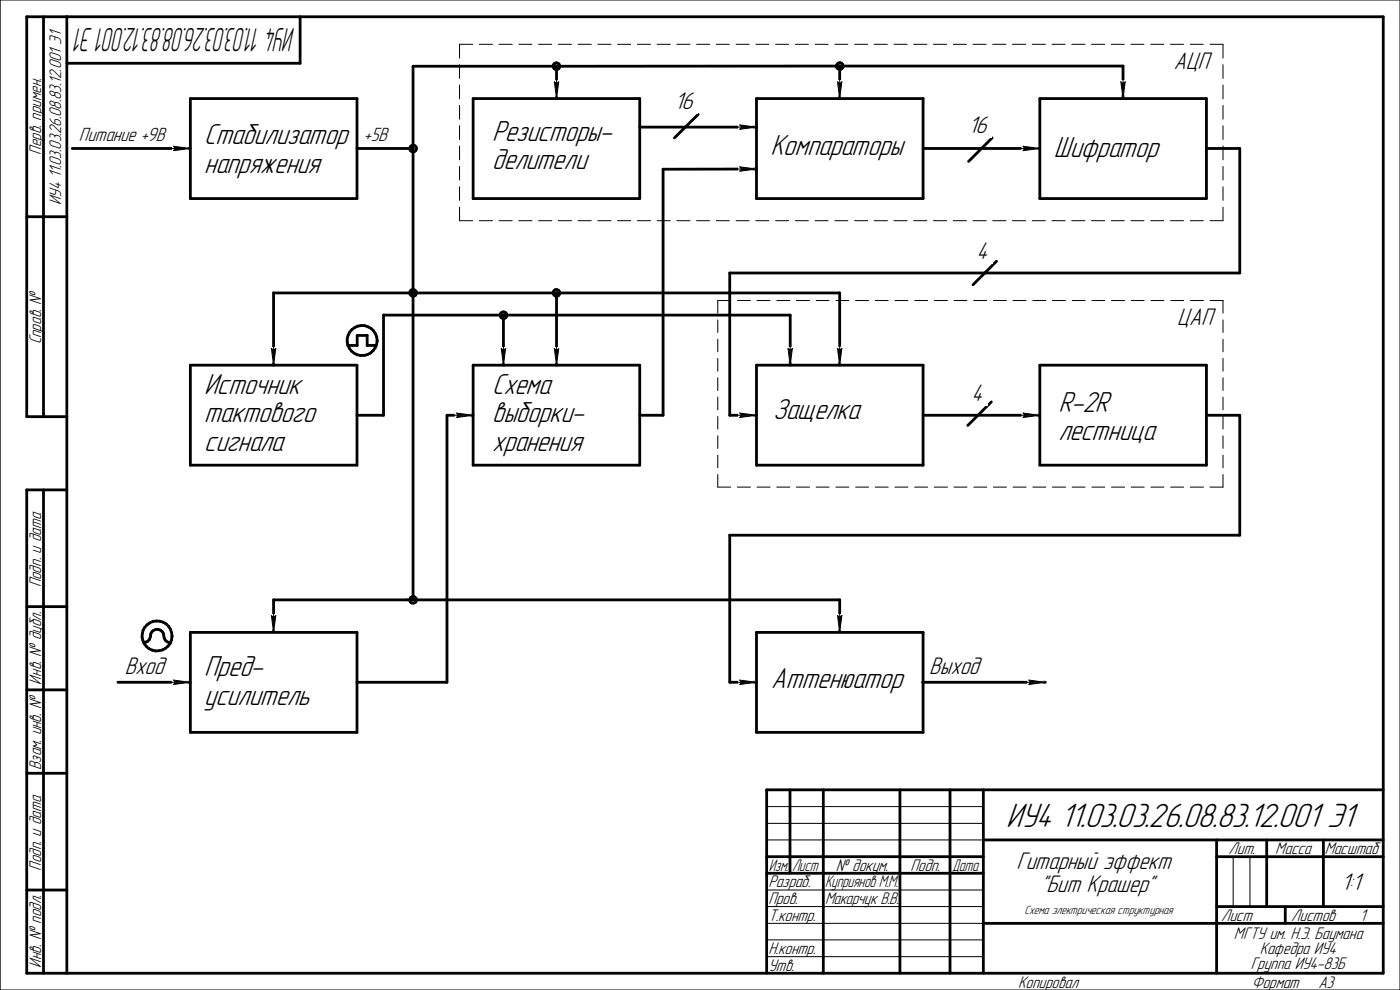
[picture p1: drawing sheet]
<svg xmlns="http://www.w3.org/2000/svg" width="297mm" height="210mm" viewBox="0 0 297 210" stroke-linecap="round" stroke-linejoin="round" font-family="sans-serif">
<g fill="none" stroke="#000" stroke-width=".59">
<path d="M118.1 14.1v6.8M178.1 14l-90.5 .1v113.2M178.1 14h60.2v6.9M178.1 14v6.9M15.3 31.5h25.1M40.4 20.9h35.3v21.2h-35.3zM75.7 31.5h11.9M100.4 20.9h35.3v21.2h-35.3zM135.7 27h24.8M148.1 24.3l-5 5M160.5 20.9h35.3v21.2h-35.3zM160.5 35.9h-19.8v52.2h-5"/>
<path d="M195.8 31.5h24.8M210.5 29.3l-5 4.9M220.6 20.9h35.3v21.2h-35.3zM255.9 31.5h7.1v26.4h-108.2v30.2h5.7M211.4 55.4l-5 5M40.4 77.5h35.3v21.2h-35.3zM73.8 73.3h2v-2.1h2.1v2.1h1.9M100.4 77.5h35.3v21.2h-35.3zM106.8 66.8v10.7M118.1 62.1v15.4M160.5 77.5h35.3v21.2h-35.3zM167.6 77.5v-10.7h-86.2v21.3h-5.7"/>
<path d="M178.1 77.4v-15.3h-120.1v15.4M220.6 77.5h35.3v21.2h-35.3zM100.4 88.1h-5.6v56.6h-19.1M195.8 88.1h24.8M210.3 85.3l-5 5M255.9 88.1h7.1v25.4h-108.2v31.2h5.7M30.5 136.3a1.65 1.65 0 0 0 1.5-1.9 1.42 1.42 0 0 1 1.6-.9 1.42 1.42 0 0 1 1.2 1.4 1.36 1.36 0 0 0 1.4 1.4M40.4 134.2h35.3v21.2h-35.3zM58 134.1v-6.8h120.1v6.8M160.5 134.2h35.3v21.2h-35.3zM25 144.7h15.3M195.7 144.7h26.1"/>
<circle cx="118" cy="14" r=".71"/>
<circle cx="178.2" cy="14" r=".71"/>
<circle cx="87.6" cy="31.5" r=".71"/>
<circle cx="76.8" cy="72.2" r="3.2"/>
<circle cx="87.6" cy="62.1" r=".7"/>
<circle cx="106.8" cy="66.9" r=".71"/>
<circle cx="118" cy="62.1" r=".71"/>
<circle cx="33.3" cy="134.9" r="3.2"/>
<circle cx="87.6" cy="127.2" r=".7"/>
</g>
<g fill="none" stroke="#000" stroke-width=".21">
<path d="M97.5 13.7v2.9M97.5 18v3M100.3 9.4h-2.8v2.9M101.7 9.4h2.8M105.9 9.4h2.8M110.1 9.4h2.8M114.3 9.4h2.8M118.4 9.4h2.8M122.6 9.4h2.8M126.8 9.4h2.8M131 9.4h2.8M135.2 9.4h2.8"/>
<path d="M139.4 9.4h2.8M143.6 9.4h2.8M147.8 9.4h2.7M152 9.4h2.7M156.2 9.4h2.7M160.4 9.4h2.7M164.5 9.4h2.8M168.7 9.4h2.8M172.9 9.4h2.8M177.1 9.4h2.8M181.3 9.4h2.8M185.5 9.4h2.8"/>
<path d="M189.7 9.4h2.7M193.8 9.4h2.8M198 9.4h2.8M202.2 9.4h2.8M206.4 9.4h2.8M210.6 9.4h2.8M214.8 9.4h2.8M219 9.4h2.8M223.2 9.4h2.8M227.4 9.4h2.8M231.6 9.4h2.8M235.8 9.4h2.7"/>
<path d="M239.9 9.4h2.8M244.1 9.4h2.8M248.3 9.4h2.8M252.5 9.4h2.8M256.7 9.4h2.8v2.9M259.5 13.7v2.9M259.5 18v3M97.5 22.4v2.9M97.5 26.7v2.9M97.5 31v2.9M97.5 35.3v2.9M97.5 39.6v2.9"/>
<path d="M259.5 22.4v2.9M259.5 26.7v2.9M259.5 31v2.9M259.5 35.3v2.9M259.5 39.6v2.9M97.5 43.9v2.9h2.8M101.7 46.8h2.8M105.9 46.8h2.8M110.1 46.8h2.8M114.3 46.8h2.8M118.4 46.8h2.8M122.6 46.8h2.8"/>
<path d="M126.8 46.8h2.8M131 46.8h2.8M135.2 46.8h2.8M139.4 46.8h2.8M143.6 46.8h2.8M147.8 46.8h2.7M152 46.8h2.7M156.2 46.8h2.7M160.4 46.8h2.7M164.5 46.8h2.8M168.7 46.8h2.8M172.9 46.8h2.8"/>
<path d="M177.1 46.8h2.8M181.3 46.8h2.8M185.5 46.8h2.8M189.7 46.8h2.7M193.8 46.8h2.8M198 46.8h2.8M202.2 46.8h2.8M206.4 46.8h2.8M210.6 46.8h2.8M214.8 46.8h2.8M219 46.8h2.8M223.2 46.8h2.8"/>
<path d="M227.4 46.8h2.8M231.6 46.8h2.8M235.8 46.8h2.7M239.9 46.8h2.8M244.1 46.8h2.8M248.3 46.8h2.8M252.5 46.8h2.8M259.5 43.9v2.9h-2.8M152.3 67.9v2.6M152.3 72v2.6M152.3 76v2.7M155 63.8h-2.7v2.6"/>
<path d="M156.4 63.8h2.8M160.6 63.8h2.8M164.8 63.8h2.8M169 63.8h2.7M173.1 63.8h2.8M177.3 63.8h2.8M181.5 63.8h2.8M185.7 63.8h2.7M189.9 63.8h2.7M194.1 63.8h2.7M198.2 63.8h2.8M202.4 63.8h2.7"/>
<path d="M206.6 63.8h2.7M210.7 63.8h2.8M214.9 63.8h2.8M219.1 63.8h2.8M223.3 63.8h2.8M227.5 63.8h2.7M231.6 63.8h2.8M235.8 63.8h2.8M240 63.8h2.7M244.2 63.8h2.7M248.4 63.8h2.7M252.5 63.8h2.8"/>
<path d="M256.7 63.8h2.8v2.6M259.5 67.9v2.6M259.5 72v2.6M259.5 76v2.7M152.3 80.1v2.7M152.3 84.2v2.8M152.3 88.3v2.7M152.3 92.5v2.6M152.3 96.6v2.6M259.5 80.1v2.7M259.5 84.2v2.8M259.5 88.3v2.7"/>
<path d="M259.5 92.5v2.6M259.5 96.6v2.6M152.3 100.7v2.6h2.7M156.4 103.3h2.8M160.6 103.3h2.8M164.8 103.3h2.8M169 103.3h2.7M173.1 103.3h2.8M177.3 103.3h2.8M181.5 103.3h2.8M185.7 103.3h2.7M189.9 103.3h2.7"/>
<path d="M194.1 103.3h2.7M198.2 103.3h2.8M202.4 103.3h2.7M206.6 103.3h2.7M210.7 103.3h2.8M214.9 103.3h2.8M219.1 103.3h2.8M223.3 103.3h2.8M227.5 103.3h2.7M231.6 103.3h2.8M235.8 103.3h2.8M240 103.3h2.7"/>
<path d="M244.2 103.3h2.7M248.4 103.3h2.7M252.5 103.3h2.8M259.5 100.7v2.6h-2.8"/>
</g>
<g fill="#fff">
<path d="M43.3 25.8h31.8v6h-31.8z"/>
<path d="M43.3 31.8h25.8v6.1h-25.8z"/>
<path d="M43.3 78.8h21.8v6.1h-21.8z"/>
<path d="M43.3 84.9h24.8v6h-24.8z"/>
<path d="M43.3 90.9h18.1v6.1h-18.1z"/>
<path d="M43.3 138.6h13.7v6.1h-13.7z"/>
<path d="M43.3 144.7h23.8v6h-23.8z"/>
<path d="M104.4 78.8h13.7v6.1h-13.7z"/>
<path d="M104.4 84.9h20.7v6h-20.7z"/>
<path d="M104.4 90.9h20.4v6.1h-20.4z"/>
<path d="M104.4 25.1h26.7v6.1h-26.7z"/>
<path d="M104.4 31.2h21.4v6h-21.4z"/>
<path d="M163.5 28.2h29.5v6h-29.5z"/>
<path d="M223.6 28.5h23.4v6h-23.4z"/>
<path d="M164 84.2h19.6v6.1h-19.6z"/>
<path d="M224.5 82.6h13.8v6.1h-13.8z"/>
<path d="M224.5 88.7h21.8v6h-21.8z"/>
<path d="M163.6 141.3h29.2v6.1h-29.2z"/>
<path d="M16.7 26.8h19.2v4h-19.2z"/>
<path d="M36.5 30.7h3.9v1.7h-3.9z"/>
</g>
<path d="M15.3 31.5h25.1M36.8 31l3.6 .5-3.6 .5 .4-.5z" fill="none" stroke="#000" stroke-width=".21"/>
<path d="M36.9 31.5h3.5v.5h-3.5z" fill="#000"/>
<path d="M36.9 31.3h3.2" fill="none" stroke="#000" stroke-width=".42"/>
<path d="M117.2 17h1.7v3.9h-1.7z" fill="#fff"/>
<path d="M117.6 17.4l.5 .3 .4-.3-.4 3.5zM118.1 14.1v6.8" fill="none" stroke="#000" stroke-width=".21"/>
<path d="M117.9 17.4v3.2" fill="none" stroke="#000" stroke-width=".42"/>
<path d="M118.1 17.4h.4v3.5h-.4z" fill="#000"/>
<path d="M177.3 17h1.7v3.9h-1.7z" fill="#fff"/>
<path d="M177.7 17.4l.4 .3 .5-.3-.5 3.5zM178.1 14v6.9" fill="none" stroke="#000" stroke-width=".21"/>
<path d="M177.9 17.4v3.2" fill="none" stroke="#000" stroke-width=".42"/>
<path d="M178.1 17.4h.5v3.5h-.5z" fill="#000"/>
<path d="M237.4 17h1.7v3.9h-1.7z" fill="#fff"/>
<path d="M237.8 17.4l.5 .3 .4-.3-.4 3.5zM238.3 14v6.9" fill="none" stroke="#000" stroke-width=".21"/>
<path d="M238 17.4v3.2" fill="none" stroke="#000" stroke-width=".42"/>
<path d="M238.3 17.4h.4v3.5h-.4z" fill="#000"/>
<path d="M117.2 73.6h1.7v3.9h-1.7z" fill="#fff"/>
<path d="M117.6 74l.5 .3 .4-.3-.4 3.5zM118.1 70.6v6.9" fill="none" stroke="#000" stroke-width=".21"/>
<path d="M117.9 74v3.2" fill="none" stroke="#000" stroke-width=".42"/>
<path d="M118.1 74h.4v3.5h-.4z" fill="#000"/>
<path d="M177.3 73.5h1.7v3.9h-1.7z" fill="#fff"/>
<path d="M177.7 73.9l.4 .4 .5-.4-.5 3.5zM178.1 70.6v6.8" fill="none" stroke="#000" stroke-width=".21"/>
<path d="M177.9 74v3.1" fill="none" stroke="#000" stroke-width=".42"/>
<path d="M178.1 74h.5v3.4h-.5z" fill="#000"/>
<path d="M57.2 130.2h1.7v3.9h-1.7z" fill="#fff"/>
<path d="M57.6 130.6l.4 .3 .5-.3-.5 3.5zM58 127.3v6.8" fill="none" stroke="#000" stroke-width=".21"/>
<path d="M57.8 130.6v3.2" fill="none" stroke="#000" stroke-width=".42"/>
<path d="M58 130.6h.5v3.5h-.5z" fill="#000"/>
<path d="M177.3 130.2h1.7v3.9h-1.7z" fill="#fff"/>
<path d="M177.7 130.6l.4 .3 .5-.3-.5 3.5zM178.1 127.3v6.8" fill="none" stroke="#000" stroke-width=".21"/>
<path d="M177.9 130.6v3.2" fill="none" stroke="#000" stroke-width=".42"/>
<path d="M178.1 130.6h.5v3.5h-.5z" fill="#000"/>
<g fill="#fff">
<path d="M77.2 26.7h5.9v4h-5.9z"/>
<path d="M166.8 73.6h1.7v3.9h-1.7z"/>
</g>
<path d="M167.2 73.9l.4 .4 .5-.4-.5 3.6zM167.6 66.8v10.7" fill="none" stroke="#000" stroke-width=".21"/>
<path d="M167.4 74v3.2" fill="none" stroke="#000" stroke-width=".42"/>
<path d="M167.6 74h.5v3.5h-.5z" fill="#000"/>
<path d="M106 73.6h1.7v3.9h-1.7z" fill="#fff"/>
<path d="M106.3 73.9l.5 .4 .5-.4-.5 3.6zM106.8 66.8v10.7" fill="none" stroke="#000" stroke-width=".21"/>
<path d="M106.6 74v3.2" fill="none" stroke="#000" stroke-width=".42"/>
<path d="M106.8 74h.5v3.5h-.5z" fill="#000"/>
<g fill="#fff">
<path d="M26.5 139h9.4v5h-9.4z"/>
<path d="M36.4 143.9h3.9v1.7h-3.9z"/>
</g>
<path d="M25 144.7h15.3M36.8 144.3l3.5 .4-3.5 .5 .4-.5z" fill="none" stroke="#000" stroke-width=".21"/>
<path d="M36.9 144.7h3.4v.5h-3.4z" fill="#000"/>
<path d="M36.9 144.5h3.1" fill="none" stroke="#000" stroke-width=".42"/>
<path d="M96.5 87.2h3.9v1.7h-3.9z" fill="#fff"/>
<path d="M94.8 88.1h5.6M96.9 87.6l3.5 .5-3.5 .5 .3-.5z" fill="none" stroke="#000" stroke-width=".21"/>
<path d="M96.9 88.1h3.5v.5h-3.5z" fill="#000"/>
<path d="M96.9 87.9h3.2" fill="none" stroke="#000" stroke-width=".42"/>
<path d="M156.6 35h3.9v1.7h-3.9z" fill="#fff"/>
<path d="M156.9 35.4l3.6 .5-3.6 .4 .4-.4zM160.5 35.9h-19.8" fill="none" stroke="#000" stroke-width=".21"/>
<path d="M157 35.9h3.5v.4h-3.5z" fill="#000"/>
<path d="M157 35.6h3.2" fill="none" stroke="#000" stroke-width=".42"/>
<path d="M156.6 26.1h3.9v1.7h-3.9z" fill="#fff"/>
<path d="M135.7 27h24.8M156.9 26.5l3.6 .5-3.6 .4 .4-.4z" fill="none" stroke="#000" stroke-width=".21"/>
<path d="M157 27h3.5v.4h-3.5z" fill="#000"/>
<path d="M157 26.8h3.2" fill="none" stroke="#000" stroke-width=".42"/>
<path d="M216.7 30.7h3.9v1.7h-3.9z" fill="#fff"/>
<path d="M195.8 31.5h24.8M217 31l3.6 .5-3.6 .5 .4-.5z" fill="none" stroke="#000" stroke-width=".21"/>
<path d="M217.1 31.5h3.5v.5h-3.5z" fill="#000"/>
<path d="M217.1 31.3h3.2" fill="none" stroke="#000" stroke-width=".42"/>
<path d="M156.6 87.2h3.9v1.7h-3.9z" fill="#fff"/>
<path d="M154.8 88.1h5.7M156.9 87.6l3.6 .5-3.6 .5 .4-.5z" fill="none" stroke="#000" stroke-width=".21"/>
<path d="M157 88.1h3.5v.5h-3.5z" fill="#000"/>
<path d="M157 87.9h3.2" fill="none" stroke="#000" stroke-width=".42"/>
<path d="M216.7 87.2h3.9v1.7h-3.9z" fill="#fff"/>
<path d="M195.8 88.1h24.8M217 87.6l3.6 .5-3.6 .5 .4-.5z" fill="none" stroke="#000" stroke-width=".21"/>
<path d="M217.1 88.1h3.5v.5h-3.5z" fill="#000"/>
<path d="M217.1 87.9h3.2" fill="none" stroke="#000" stroke-width=".42"/>
<path d="M156.6 143.9h3.9v1.7h-3.9z" fill="#fff"/>
<path d="M154.8 144.7h5.7M156.9 144.3l3.6 .4-3.6 .5 .4-.5z" fill="none" stroke="#000" stroke-width=".21"/>
<path d="M157 144.7h3.5v.5h-3.5z" fill="#000"/>
<path d="M157 144.5h3.2" fill="none" stroke="#000" stroke-width=".42"/>
<g fill="#fff">
<path d="M143.1 19.1h5v5h-5z"/>
<path d="M205.5 24.2h5v5.1h-5z"/>
<path d="M207.1 50.9h3.6v5.1h-3.6z"/>
<path d="M206.1 81.1h3.5v5h-3.5z"/>
<path d="M197.1 139h11.7v5h-11.7z"/>
<path d="M217.9 143.9h3.9v1.7h-3.9z"/>
</g>
<path d="M195.7 144.7h26.1M218.3 144.3l3.5 .4-3.5 .5 .3-.5z" fill="none" stroke="#000" stroke-width=".21"/>
<path d="M218.3 144.7h3.5v.5h-3.5z" fill="#000"/>
<path d="M218.3 144.5h3.2" fill="none" stroke="#000" stroke-width=".42"/>
<g fill="#fff">
<path d="M249 10.8h8.6v5h-8.6z"/>
<path d="M249.8 65.1h8.6v5h-8.6z"/>
<path d="M57.2 73.6h1.7v3.9h-1.7z"/>
</g>
<g fill="none" stroke="#000" stroke-width=".21">
<path d="M0 0h297v210h-297zM57.6 73.9l.4 .4 .5-.4-.5 3.6zM58 70.6v6.9M162.6 174.7h46M162.6 178.2h46M162.6 171.1h46M162.6 188.8h46M162.6 192.3h46M162.6 195.9h46M162.6 199.4h46M261.6 181.7v10.6M265.2 181.7v10.6"/>
<path d="M162.6 202.9h46"/>
</g>
<path d="M57.8 74v3.2" fill="none" stroke="#000" stroke-width=".42"/>
<path d="M58 74h.5v3.5h-.5z" fill="#000"/>
<g fill="none" stroke="#000" stroke-width=".59">
<path d="M9.2 3.6v84.8M14.2 3.6v202.9M63.7 3.6v9.8h-49.5M5.7 46h8.5M14.2 88.4h-8.5v-84.8h287.8v202.9h-287.8v-102.6h8.5M9.2 103.9v102.6M5.7 128.7h8.5M5.7 146.3h8.5M5.7 164h8.5M167.6 167.6v17.7M174.7 167.6v38.9M190.9 167.6v38.9"/>
<path d="M201.5 167.6v38.9M208.6 167.6v38.9M208.6 178.2h84.9M258.1 178.2v28.3M268.7 178.2v14.1M280.8 178.2v14.1M293.5 167.6h-130.9v38.9M5.7 188.8h8.5M162.6 181.7h46M162.6 185.3h46M208.6 195.9h84.9M258.1 181.7h35.4"/>
<path d="M258.1 192.3h35.4M272.7 192.3v3.6"/>
</g>
<text font-size="7.6" x="213.5" y="175.4">ИУ4 11.03.03.26.08.83.12.001 Э1</text>
<text font-size="7.3" x="62.6" y="6" transform="rotate(-180 62.6 6)">ИУ4 11.03.03.26.08.83.12.001 Э1</text>
<g font-size="6.5">
<text x="104.4" y="29.8">Резисторы-</text>
<text x="43.3" y="30.6">Стабилизатор</text>
<text x="104.4" y="35.9">делители</text>
<text x="163.5" y="32.9">Компараторы</text>
<text x="223.6" y="33.3">Шифратор</text>
<text x="43.3" y="36.6">напряжения</text>
<text x="43.3" y="83.6">Источник</text>
<text x="104.4" y="83.6">Схема</text>
<text x="43.3" y="89.6">тактового</text>
<text x="104.4" y="89.6">выборки-</text>
<text x="164" y="89">Защелка</text>
<text x="224.5" y="87.4">R-2R</text>
<text x="43.3" y="95.7">сигнала</text>
<text x="104.4" y="95.7">хранения</text>
<text x="224.5" y="93.4">лестница</text>
<text x="43.3" y="143.4">Пред-</text>
<text x="43.3" y="149.5">усилитель</text>
<text x="163.6" y="146">Аттенюатор</text>
</g>
<g font-size="5.4">
<text x="249" y="14.7">АЦП</text>
<text x="143.1" y="23.1">16</text>
<text x="205.5" y="28.2">16</text>
<text x="207.1" y="54.9">4</text>
<text x="249.8" y="69">ЦАП</text>
<text x="206.1" y="85">4</text>
<text x="26.5" y="143">Вход</text>
<text x="197.1" y="143">Выход</text>
<text x="215.6" y="184.3">Гитарный эффект</text>
<text x="220.8" y="189.1">&quot;Бит Крашер&quot;</text>
<text x="284.6" y="188.8">1:1</text>
</g>
<g font-size="4.3">
<text x="16.7" y="29.9">Питание +9В</text>
<text x="77.2" y="29.8">+5В</text>
</g>
<g font-size="3.8">
<text x="8.7" y="32.8" transform="rotate(-90 8.7 32.8)">Перв. примен.</text>
<text x="13" y="43.5" transform="rotate(-90 13 43.5)">ИУ4 11.03.03.26.08.83.12.001 Э1</text>
<text x="8.7" y="73.1" transform="rotate(-90 8.7 73.1)">Справ. №</text>
<text x="8.7" y="124.6" transform="rotate(-90 8.7 124.6)">Подп. и дата</text>
<text x="8.7" y="145.2" transform="rotate(-90 8.7 145.2)">Инв. № дубл.</text>
<text x="8.7" y="163.4" transform="rotate(-90 8.7 163.4)">Взам. инв. №</text>
<text x="8.7" y="184.8" transform="rotate(-90 8.7 184.8)">Подп. и дата</text>
<text x="177.3" y="184.7">№ докум.</text>
<text x="193.2" y="184.7">Подп.</text>
<text x="260.6" y="181.2">Лит.</text>
<text x="270.6" y="181.2">Масса</text>
<text x="281.1" y="181.2">Масштаб</text>
<text x="163" y="188.3">Разраб.</text>
<text x="163" y="191.8">Пров.</text>
<text x="163" y="195.3">Т.контр.</text>
<text x="259.1" y="195.3">Лист</text>
<text x="273.9" y="195.3">Листов</text>
<text x="288.5" y="195.3">1</text>
<text x="163" y="202.4">Н.контр.</text>
<text x="261.8" y="199.2">МГТУ им. Н.Э. Баумана</text>
<text x="267.3" y="202.4">Кафедра ИУ4</text>
<text x="8.7" y="205.3" transform="rotate(-90 8.7 205.3)">Инв. № подл.</text>
<text x="163" y="206">Утв.</text>
<text x="216" y="209.5">Копировал</text>
<text x="265.4" y="205.6">Группа ИУ4-83Б</text>
<text x="265.6" y="209.5">Формат</text>
<text x="279.7" y="209.5">A3</text>
</g>
<g font-size="3.7">
<text x="163.1" y="184.7">Изм. Лист</text>
<text x="202" y="184.7">Дата</text>
<text x="175" y="188.3">Куприянов М.М.</text>
<text x="175.1" y="191.8">Макарчук В.В.</text>
</g>
<text font-size="2.7" x="217.3" y="193.9">Схема электрическая структурная</text>
</svg>
